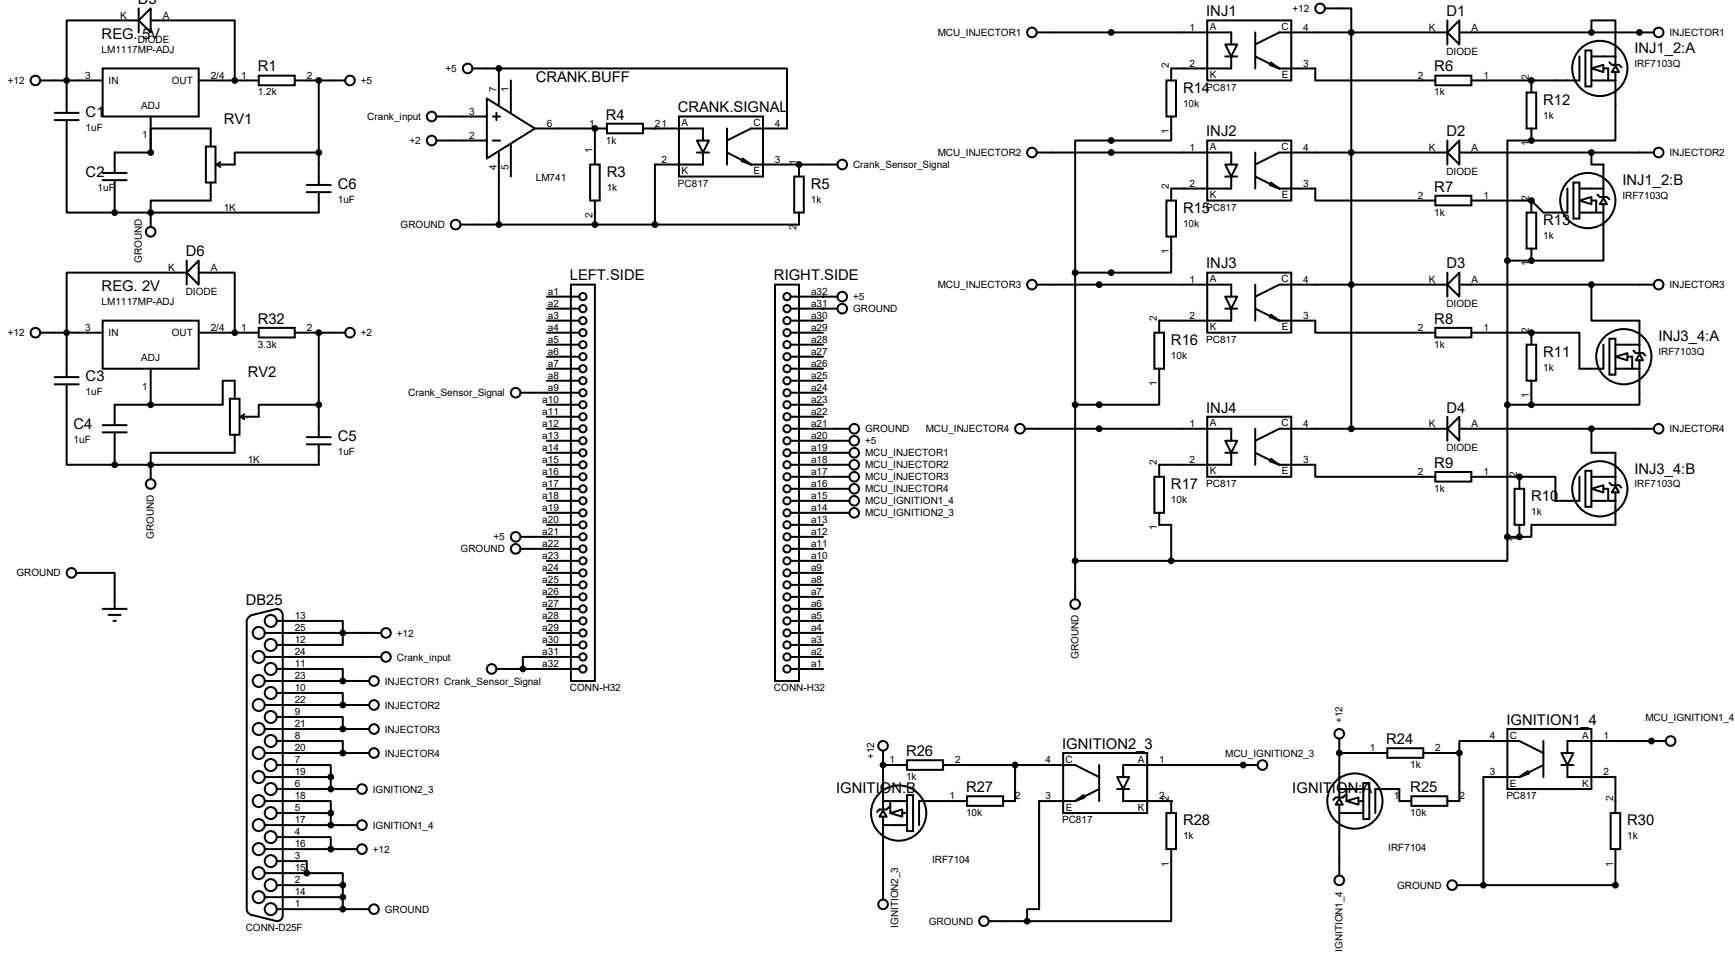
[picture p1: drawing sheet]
<svg xmlns="http://www.w3.org/2000/svg" width="367mm" height="202mm" viewBox="0 0 367 202" stroke-linecap="round" stroke-linejoin="round" font-family="sans-serif">
<g fill="none" stroke="#000" stroke-width=".42">
<path d="M8.5 17h13.2M21.7 14.5h20.3v10.1h-20.3zM29.3 4.3h-15.2v19.6M29.3 1.8v5.1M31.9 1.8v5.1l-2.6-2.6zM31.9 4.3h17.8v12.7M42 17h12.7M54.7 16h7.7v2h-7.7zM62.4 17h10.6M67.4 17v22.1M99.9 14.5h5.6M105.5 14.5h61v12.7h-7.6l-5.1 2.5"/>
<path d="M105.5 14.5v7.6M108.1 17v6.9M219.3 6.9h41.2v2.5M246.8 17h2v7.6h-2zM255.4 4.3h17.8v12.7h-17.8zM259.2 9.4h2.5l-1.2 2.5zM259.2 11.9h2.5M260.5 11.9v2.6h-12.7v2.5M265.6 6.9v7.6M265.6 11.9l5 2.6M268.6 13.7l2 .8M268.9 13.2l1.7 1.3"/>
<path d="M270.6 14.5h7.7v2.5h25.4M280.3 1.8h5.6v88.9M303.7 16h7.6v2h-7.6zM306.2 6.9h-35.6l-5 2.5M306.2 4.3v5.1M308.7 4.3v5.1l-2.5-2.5zM308.7 6.9h41.2M323 19.6h2v7.6h-2zM324 17v2.6M334.1 11.9v5.1h-22.8M335.4 10.7h1.3v7.6h-1.3zM336.7 14.5l2.5-.8v1.5z"/>
<path d="M336.7 6.9v-2.6h5.1v5.1M336.7 17h5.1M336.7 11.9h5.1M339.2 14.5h1v2.5M340.5 13.2l.5 .5h1.5l.5 .5M341.8 14l.7 1.2h-1.5zM341.8 15.2v14.5h-17.8M341.8 9.7v4M11.6 25.4h5M11.6 23.9h5M14.1 25.4v19.6h10.2M21.7 38.1h5.1"/>
<path d="M21.7 36.6h5.1M24.3 38.1v6.9M31.9 24.6v7.7M31.9 32.3h-7.6v4.3M43.6 31h2v7.6h-2zM44.6 38.6v3.8h-12.7v5.6M44.6 31v-3.8h-12.7v5.1M45.8 34.8l.8 .5M46.6 34.3l-.8 .5M64.9 39.1h5.1M67.4 32.3h-17.7v2.5h-3.9M92.3 24.6h10.7"/>
<path d="M92.3 29.7h10.7M103 20.8l10.2 6.4-10.2 6.3zM104.3 24.6h1.5M104.3 29.7h1.5M105 23.9v1.5M105.5 32.3v15.2M108.1 30.5v6.8M113.2 27.2h15.2M124.8 34.8h2.1v7.6h-2.1zM125.9 27.2v7.6M128.4 26.2h7.6v2h-7.6zM136 27.2h12.7v2.5"/>
<path d="M143.6 24.6h17.8v12.7h-17.8zM147.4 29.7h2.6l-1.3 2.6zM147.4 32.3h2.6M148.7 32.3v2.5h-10.1v12.7M153.8 27.2v7.6M153.8 32.3l5.1 2.5M156.8 34l2.1 .8M157.1 33.5l1.8 1.3M158.9 34.8h18.3M168 37.3h2.1v7.7h-2.1zM169 34.8v2.5M219.3 32.3h41.2v2.5"/>
<path d="M247.8 24.6v5.1h-20.3v28M255.4 29.7h17.8v12.7h-17.8zM259.2 34.8h2.5l-1.2 2.5zM259.2 37.3h2.5M260.5 37.3v2.6h-12.7v2.5M265.6 32.3v7.6M265.6 37.3l5 2.6M268.6 39.1l2 .8M268.9 38.6l1.7 1.3M270.6 39.9h7.7v2.5h25.4M306.2 32.3h-35.6l-5 2.5M306.2 29.7v5.1"/>
<path d="M308.7 29.7v5.1l-2.5-2.5zM308.7 32.3h41.2M324 29.7h-5.1v25.4M324 27.2v2.5M331.6 39.9v5.1h-5.1l-2.5-2.6M332.9 38.6h1.2v7.6h-1.2zM334.1 39.9h5.1M336.7 32.3v2.5h2.5v2.5M339.2 37.6v4.1M39.5 57.7l2.5-2.6v5.1zM39.5 57.7h-25.4v22.1M39.5 55.1v5.1"/>
<path d="M42 57.7h7.7v12.7M64.9 40.6h5.1M67.4 40.6v4.4h-43.1M125.9 42.4v5.1M169 45v2.5h-71.6M227.5 57.7v69M246.8 42.4h2v7.6h-2zM247.8 50v7.7h-20.3M255.4 57.7h17.8v12.7h-17.8zM303.7 41.4h7.6v2h-7.6zM306.2 57.7v5M308.7 57.7v5l-2.5-2.5z"/>
<path d="M311.3 42.4h12.7M318.9 55.1h5.1M318.9 55.1v58.4M323 45h2v7.6h-2zM324 42.4v2.6M324 52.6v2.5M334.1 42.4l2.6-.7v1.5zM334.1 45h5.1M336.7 42.4h1v2.6M337.9 41.1l.6 .6h1.5l.5 .5M339.2 41.9l.8 1.3h-1.5zM339.2 43.2v11.9h-15.2"/>
<path d="M8.5 70.4h13.2M11.6 79.8h5M21.7 67.8h20.3v10.2h-20.3zM31.9 78v7.6M42 70.4h12.7M54.7 69.3h7.7v2.1h-7.7zM62.4 70.4h10.6M67.4 70.4v22.1M115.7 70.4h6.9M115.7 67.8h6.9M115.7 65.3h6.9M115.7 78h6.9"/>
<path d="M115.7 72.9h6.9M115.7 75.4h6.9M115.7 62.7h6.9M120.8 60.2h5.1v83.8h-5.1zM164 60.2h5v83.8h-5zM167.3 70.4h6.8M167.3 67.8h6.8M167.3 65.3h9.9M167.3 78h6.8M167.3 72.9h6.8M167.3 75.4h6.8M167.3 62.7h9.9"/>
<path d="M219.3 60.2h41.2v2.5M244.2 70.4h2.1v7.6h-2.1zM245.2 78v7.6h-17.7M259.2 62.7h2.5l-1.2 2.6zM259.2 65.3h2.5M260.5 65.3v2.5h-15.3v2.6M265.6 60.2v7.6M265.6 65.3l5 2.5M268.6 67.1l2 .7M268.9 66.5l1.7 1.3M270.6 67.8h7.7v2.6h25.4M303.7 69.3h7.6v2.1h-7.6z"/>
<path d="M306.2 60.2h-35.6l-5 2.5M308.7 60.2h41.2M311.3 70.4h12.7M323 72.9h2v7.6h-2zM324 70.4h10.1v7.6h5.1v-5.1M324 70.4v2.5M336.7 60.2v7.6h10.1v2.6M340.5 71.6h1.3v7.6h-1.3zM341.8 75.4l2.5-.7v1.5zM341.8 78h5M341.8 72.9h5M344.3 75.4h1v2.6"/>
<path d="M345.6 74.2l.5 .5h1.5l.5 .5M346.8 74.9l.8 1.3h-1.5zM346.8 76.2v9.4h-22.8M346.8 70.6v4.1M11.6 81.3h5M14.1 81.3v17h10.2M21.7 91.4h5.1M21.7 89.9h5.1M24.3 91.4v6.9M31.9 85.6h-7.6v4.3M48.6 84.3h2.1v7.6h-2.1zM49.7 91.9v3.9h-17.8v5.5"/>
<path d="M49.7 84.3v-3.8h-2.6v5.1h-15.2M50.9 88.1l.8 .5M51.7 87.6l-.8 .5M64.9 94h5.1M64.9 92.5h5.1M67.4 85.6h-12.7v2.5h-3.8M67.4 94v4.3h-43.1M110.1 83.1h12.5M115.7 85.6h6.9M115.7 90.7h6.9M115.7 98.3h6.9M115.7 95.8h6.9"/>
<path d="M115.7 93.2h6.9M115.7 88.1h6.9M115.7 80.5h6.9M167.3 85.6h6.8M167.3 90.7h12.4M167.3 98.3h12.4M167.3 95.8h12.4M167.3 93.2h12.4M167.3 83.1h6.8M167.3 88.1h6.8M167.3 80.5h6.8M216.8 90.7h43.7v2.5"/>
<path d="M255.4 88.1h17.8v12.7h-17.8zM259.2 93.2h2.5l-1.2 2.6zM259.2 95.8h2.5M260.5 95.8v2.5h-15.3v2.5M265.6 90.7v7.6M265.6 95.8l5 2.5M268.6 97.5l2 .8M268.9 97l1.7 1.3M270.6 98.3h7.7v2.5h25.4M303.7 99.8h7.6v2.1h-7.6zM306.2 90.7h-35.6l-5 2.5M306.2 88.1v5.1"/>
<path d="M308.7 88.1v5.1l-2.5-2.5zM308.7 90.7h41.2M318.9 85.6h5.1M324 80.5v5.1M335.4 99.6h1.3v7.6h-1.3zM336.7 90.7v5.1h5.1v2.5M341.8 98.6v4M110.1 113.5h12.5M110.1 116.1h12.5M115.7 100.8h6.9M115.7 108.5h6.9M115.7 105.9h6.9"/>
<path d="M115.7 103.4h6.9M115.7 118.6h6.9M115.7 111h6.9M167.3 100.8h12.4M167.3 113.5h6.8M167.3 108.5h12.4M167.3 105.9h12.4M167.3 103.4h12.4M167.3 116.1h6.8M167.3 118.6h6.8M167.3 111h6.8M227.5 118.6h20.3"/>
<path d="M244.2 100.8h2.1v7.7h-2.1zM245.2 108.5v2.5h2.6v7.6M311.3 100.8h10.1M318.9 113.5v5.1h-71.1M318.9 113.5h2.5M320.4 103.4h2.1v7.6h-2.1zM321.4 100.8h7.7v5.1h5v-5.1M321.4 100.8v2.6M321.4 111v2.5M336.7 103.4l2.5-.8v1.5zM336.7 100.8h5.1M336.7 105.9h5.1"/>
<path d="M339.2 103.4h1v2.5M340.5 102.1l.5 .5h1.5l.5 .5M341.8 102.9l.7 1.2h-1.5zM341.8 104.1v6.9h-17.8v2.5h-2.6M16.1 121.2h8.2v7.6M21.7 128.8h5.1M23 130h2.5M24 131.3h.5M52.8 130.3l.3-.2 5.4-1.3a1.35 1.35 0 0 1 1.3 1.2v63.5a1.2 1.2 0 0 1-1.3 1.3l-5-1.3a1.37 1.37 0 0 1-1.3-1.2v-61zM56 133.9h24.6M56 138.9h24.6M58.5 131.3h14v5.1h-14"/>
<path d="M115.7 133.9h6.9M115.7 128.8h6.9M115.7 131.3h6.9M115.7 121.2h6.9M115.7 136.4h6.9M115.7 126.2h6.9M115.7 123.7h6.9M122.6 138.9h-12v2.6M167.3 133.9h6.8M167.3 138.9h6.8M167.3 128.8h6.8M167.3 131.3h6.8"/>
<path d="M167.3 121.2h6.8M167.3 136.4h6.8M167.3 126.2h6.8M167.3 123.7h6.8M56 159.3h22.1M56 144h22.1M56 149.1h22.1M56 154.2h22.1M58.5 141.5h14v2.5M58.5 146.6h14v2.5M58.5 151.6h14v2.6M58.5 156.7h14v2.6"/>
<path d="M105 141.5h17.6M167.3 141.5h6.8M186.8 158.7v12.5M224.9 159.3h17.8v12.7h-17.8zM283.3 159.3h10.2M283.3 156.2v12.5M293.5 158.2h7.6v2.1h-7.6zM301.1 159.3h7.6M308.7 159.3v-2.6h12.7l5.1 2.6M308.7 159.3v10.1h-2.5M318.9 154.2h17.8v12.7h-17.8zM326.5 156.7v7.6"/>
<path d="M330.3 159.3h2.6l-1.3 2.5zM352.4 156.7h-20.8v2.6M56 169.4h14v2.6M56 164.3h14M56 174.5h19.6M56 179.6h19.6M58.5 161.8h11.5v2.5M58.5 177h11.5v2.6M58.5 166.9h17.1M58.5 172h11.5M70 164.3v2.6M70 172v2.5"/>
<path d="M186.8 171.4l.8 1.3h-1.5zM186.8 161.8h5.1M186.8 174.5h5.1M186.8 172.7v4.1M186.8 177v13.2M186.8 169.4h5.1M188.1 170.7l-.5 .5h-1.5l-.6 .5M188.3 172l2.6-.8v1.5zM188.3 169.4v2.6M190.9 172h1M191.9 160.8h7.6v2h-7.6zM191.9 168.1h1.3v7.7h-1.3z"/>
<path d="M199.5 161.8h28l5 2.5M204.6 168.4h7.6v2h-7.6zM204.6 169.4h-10.2v5.1M214.8 161.8v7.6h-2.6M227.5 169.4h-7.7v22.9h-2.5v2.5M229.2 168.1l-1.7 1.3M229.5 168.7l-2 .7M232.5 161.8v7.6M232.5 166.9l-5 2.5M236.3 164.3h2.6l-1.3 2.6zM236.3 166.9h2.6M237.6 166.9v2.5h10.2v2.6"/>
<path d="M246.8 172h2v7.6h-2zM247.8 179.6v15.2h-30.5M266.1 161.8h-28.5v2.5M283.3 168.9l.8 1.3h-1.5zM283.3 166.9h5.1M283.3 172h5.1M283.3 170.2v4M283.3 174.5v10.7M284.6 168.1l-.5 .6h-1.5l-.5 .5M284.9 169.4l2.5-.7v1.5zM284.9 166.9v2.5M287.4 169.4h1"/>
<path d="M288.4 165.6h1.3v7.6h-1.3zM298.6 168.4h7.6v2h-7.6zM298.6 169.4h-2.6v-2.5h-5v5.1M321.4 164.3h-7.6v22.9M323.2 163.1l-1.8 1.2M323.5 163.6l-2.1 .7M326.5 161.8l-5.1 2.5M330.3 161.8h2.6M331.6 161.8v2.5h10.2v7.7M340.7 172h2.1v7.6h-2.1zM341.8 179.6v7.6h-33.6M56 189.7h16.5"/>
<path d="M56 184.7h8.9M58.5 187.2h14M58.5 192.3h19.6M58.5 182.1h6.4v2.6M64.9 184.7h7.6v2.5M72.5 187.2v5.1M209.2 194.8h8.1"/>
<circle cx="7.5" cy="17" r="1.02"/>
<circle cx="74" cy="17" r="1.02"/>
<circle cx="98.9" cy="14.5" r="1.02"/>
<circle cx="218.3" cy="6.9" r="1.02"/>
<circle cx="279.3" cy="1.8" r="1.02"/>
<circle cx="338.5" cy="14.5" r="5.8"/>
<circle cx="350.9" cy="6.9" r="1.02"/>
<circle cx="91.3" cy="29.7" r="1.02"/>
<circle cx="91.3" cy="24.6" r="1.02"/>
<circle cx="178.2" cy="34.8" r="1.02"/>
<circle cx="218.3" cy="32.3" r="1.02"/>
<circle cx="350.9" cy="32.3" r="1.02"/>
<circle cx="31.9" cy="49" r="1.02"/>
<circle cx="96.4" cy="47.5" r="1.02"/>
<circle cx="335.9" cy="42.4" r="5.8"/>
<circle cx="7.5" cy="70.4" r="1.02"/>
<circle cx="74" cy="70.4" r="1.02"/>
<circle cx="123.3" cy="75.4" r=".76"/>
<circle cx="123.3" cy="65.3" r=".76"/>
<circle cx="123.3" cy="67.8" r=".76"/>
<circle cx="123.3" cy="72.9" r=".76"/>
<circle cx="123.3" cy="70.4" r=".76"/>
<circle cx="123.3" cy="78" r=".76"/>
<circle cx="123.3" cy="62.7" r=".76"/>
<circle cx="166.5" cy="65.3" r=".76"/>
<circle cx="166.5" cy="75.4" r=".76"/>
<circle cx="166.5" cy="70.4" r=".76"/>
<circle cx="166.5" cy="67.8" r=".76"/>
<circle cx="166.5" cy="78" r=".76"/>
<circle cx="166.5" cy="62.7" r=".76"/>
<circle cx="166.5" cy="72.9" r=".76"/>
<circle cx="178.2" cy="62.7" r="1.02"/>
<circle cx="178.2" cy="65.3" r="1.02"/>
<circle cx="218.3" cy="60.2" r="1.02"/>
<circle cx="343.5" cy="75.4" r="5.8"/>
<circle cx="350.9" cy="60.2" r="1.02"/>
<circle cx="109.1" cy="83.1" r="1.02"/>
<circle cx="123.3" cy="98.3" r=".76"/>
<circle cx="123.3" cy="83.1" r=".76"/>
<circle cx="123.3" cy="90.7" r=".76"/>
<circle cx="123.3" cy="93.2" r=".76"/>
<circle cx="123.3" cy="88.1" r=".76"/>
<circle cx="123.3" cy="95.8" r=".76"/>
<circle cx="123.3" cy="80.5" r=".76"/>
<circle cx="123.3" cy="85.6" r=".76"/>
<circle cx="166.5" cy="95.8" r=".76"/>
<circle cx="166.5" cy="93.2" r=".76"/>
<circle cx="166.5" cy="80.5" r=".76"/>
<circle cx="166.5" cy="98.3" r=".76"/>
<circle cx="166.5" cy="88.1" r=".76"/>
<circle cx="166.5" cy="85.6" r=".76"/>
<circle cx="166.5" cy="83.1" r=".76"/>
<circle cx="166.5" cy="90.7" r=".76"/>
<circle cx="180.7" cy="93.2" r="1.02"/>
<circle cx="180.7" cy="95.8" r="1.02"/>
<circle cx="180.7" cy="98.3" r="1.02"/>
<circle cx="180.7" cy="90.7" r="1.02"/>
<circle cx="215.8" cy="90.7" r="1.02"/>
<circle cx="350.9" cy="90.7" r="1.02"/>
<circle cx="31.9" cy="102.4" r="1.02"/>
<circle cx="109.1" cy="113.5" r="1.02"/>
<circle cx="109.1" cy="116.1" r="1.02"/>
<circle cx="123.3" cy="103.4" r=".76"/>
<circle cx="123.3" cy="111" r=".76"/>
<circle cx="123.3" cy="116.1" r=".76"/>
<circle cx="123.3" cy="108.5" r=".76"/>
<circle cx="123.3" cy="100.8" r=".76"/>
<circle cx="123.3" cy="113.5" r=".76"/>
<circle cx="123.3" cy="105.9" r=".76"/>
<circle cx="123.3" cy="118.6" r=".76"/>
<circle cx="166.5" cy="118.6" r=".76"/>
<circle cx="166.5" cy="113.5" r=".76"/>
<circle cx="166.5" cy="111" r=".76"/>
<circle cx="166.5" cy="108.5" r=".76"/>
<circle cx="166.5" cy="105.9" r=".76"/>
<circle cx="166.5" cy="116.1" r=".76"/>
<circle cx="166.5" cy="103.4" r=".76"/>
<circle cx="166.5" cy="100.8" r=".76"/>
<circle cx="180.7" cy="108.5" r="1.02"/>
<circle cx="180.7" cy="100.8" r="1.02"/>
<circle cx="180.7" cy="105.9" r="1.02"/>
<circle cx="180.7" cy="103.4" r="1.02"/>
<circle cx="338.5" cy="103.4" r="5.8"/>
<circle cx="15.1" cy="121.2" r="1.02"/>
<circle cx="54.7" cy="138.9" r="1.27"/>
<circle cx="54.7" cy="133.9" r="1.27"/>
<circle cx="57.3" cy="136.4" r="1.27"/>
<circle cx="57.3" cy="131.3" r="1.27"/>
<circle cx="81.7" cy="133.9" r="1.02"/>
<circle cx="81.7" cy="138.9" r="1.02"/>
<circle cx="123.3" cy="128.8" r=".76"/>
<circle cx="123.3" cy="123.7" r=".76"/>
<circle cx="123.3" cy="131.3" r=".76"/>
<circle cx="123.3" cy="133.9" r=".76"/>
<circle cx="123.3" cy="121.2" r=".76"/>
<circle cx="123.3" cy="126.2" r=".76"/>
<circle cx="123.3" cy="138.9" r=".76"/>
<circle cx="123.3" cy="136.4" r=".76"/>
<circle cx="166.5" cy="126.2" r=".76"/>
<circle cx="166.5" cy="121.2" r=".76"/>
<circle cx="166.5" cy="123.7" r=".76"/>
<circle cx="166.5" cy="138.9" r=".76"/>
<circle cx="166.5" cy="128.8" r=".76"/>
<circle cx="166.5" cy="136.4" r=".76"/>
<circle cx="166.5" cy="131.3" r=".76"/>
<circle cx="166.5" cy="133.9" r=".76"/>
<circle cx="227.5" cy="127.8" r="1.02"/>
<circle cx="54.7" cy="159.3" r="1.27"/>
<circle cx="54.7" cy="149.1" r="1.27"/>
<circle cx="54.7" cy="144" r="1.27"/>
<circle cx="54.7" cy="154.2" r="1.27"/>
<circle cx="57.3" cy="141.5" r="1.27"/>
<circle cx="57.3" cy="151.6" r="1.27"/>
<circle cx="57.3" cy="156.7" r="1.27"/>
<circle cx="57.3" cy="146.6" r="1.27"/>
<circle cx="79.1" cy="149.1" r="1.02"/>
<circle cx="79.1" cy="154.2" r="1.02"/>
<circle cx="79.1" cy="144" r="1.02"/>
<circle cx="79.1" cy="159.3" r="1.02"/>
<circle cx="104" cy="141.5" r="1.02"/>
<circle cx="123.3" cy="141.5" r=".76"/>
<circle cx="166.5" cy="141.5" r=".76"/>
<circle cx="186.8" cy="157.7" r="1.02"/>
<circle cx="283.3" cy="155.2" r="1.02"/>
<circle cx="353.4" cy="156.7" r="1.02"/>
<circle cx="54.7" cy="174.5" r="1.27"/>
<circle cx="54.7" cy="164.3" r="1.27"/>
<circle cx="54.7" cy="169.4" r="1.27"/>
<circle cx="54.7" cy="179.6" r="1.27"/>
<circle cx="57.3" cy="177" r="1.27"/>
<circle cx="57.3" cy="161.8" r="1.27"/>
<circle cx="57.3" cy="172" r="1.27"/>
<circle cx="57.3" cy="166.9" r="1.27"/>
<circle cx="76.6" cy="174.5" r="1.02"/>
<circle cx="76.6" cy="166.9" r="1.02"/>
<circle cx="76.6" cy="179.6" r="1.02"/>
<circle cx="190.1" cy="172" r="5.8"/>
<circle cx="267.1" cy="161.8" r="1.02"/>
<circle cx="286.6" cy="169.4" r="5.8"/>
<circle cx="54.7" cy="189.7" r="1.27"/>
<circle cx="54.7" cy="184.7" r="1.27"/>
<circle cx="57.3" cy="192.3" r="1.27"/>
<circle cx="57.3" cy="187.2" r="1.27"/>
<circle cx="57.3" cy="182.1" r="1.27"/>
<circle cx="79.1" cy="192.3" r="1.02"/>
<circle cx="186.8" cy="191.3" r="1.02"/>
<circle cx="208.2" cy="194.8" r="1.02"/>
<circle cx="283.3" cy="186.2" r="1.02"/>
<circle cx="307.2" cy="187.2" r="1.02"/>
</g>
<g fill="#000">
<circle cx="324" cy="17" r=".21"/>
<circle cx="346.8" cy="6.9" r=".21"/>
<circle cx="125.9" cy="27.2" r=".21"/>
<circle cx="138.6" cy="27.2" r=".21"/>
<circle cx="169" cy="34.8" r=".21"/>
<circle cx="324" cy="29.7" r=".21"/>
<circle cx="31.9" cy="45" r=".21"/>
<circle cx="324" cy="55.1" r=".21"/>
<circle cx="324" cy="42.4" r=".21"/>
<circle cx="174.1" cy="62.7" r=".21"/>
<circle cx="174.1" cy="65.3" r=".21"/>
<circle cx="324" cy="70.4" r=".21"/>
<circle cx="31.9" cy="98.3" r=".21"/>
<circle cx="321.4" cy="100.8" r=".21"/>
<circle cx="321.4" cy="113.5" r=".21"/>
<circle cx="283.3" cy="159.3" r=".21"/>
<circle cx="349.4" cy="156.7" r=".21"/>
<circle cx="186.8" cy="161.8" r=".21"/>
<circle cx="247.8" cy="169.4" r=".21"/>
<circle cx="263" cy="161.8" r=".21"/>
<circle cx="64.9" cy="184.7" r=".21"/>
</g>
<g fill="#000" stroke="#000" stroke-width=".42">
<circle cx="14.1" cy="17" r=".51"/>
<circle cx="49.7" cy="17" r=".51"/>
<circle cx="67.4" cy="17" r=".51"/>
<circle cx="105.5" cy="14.5" r=".51"/>
<circle cx="235.1" cy="6.9" r=".51"/>
<circle cx="285.9" cy="6.9" r=".51"/>
<circle cx="324" cy="17" r=".51"/>
<circle cx="336.7" cy="6.9" r=".51"/>
<circle cx="346.8" cy="6.9" r=".51"/>
<circle cx="31.9" cy="32.3" r=".51"/>
<circle cx="67.4" cy="32.3" r=".51"/>
<circle cx="125.9" cy="27.2" r=".51"/>
<circle cx="169" cy="34.8" r=".51"/>
<circle cx="235.1" cy="32.3" r=".51"/>
<circle cx="235.1" cy="29.7" r=".51"/>
<circle cx="285.9" cy="32.3" r=".51"/>
<circle cx="324" cy="29.7" r=".51"/>
<circle cx="336.7" cy="32.3" r=".51"/>
<circle cx="24.3" cy="45" r=".51"/>
<circle cx="31.9" cy="45" r=".51"/>
<circle cx="105.5" cy="47.5" r=".51"/>
<circle cx="125.9" cy="47.5" r=".51"/>
<circle cx="138.6" cy="47.5" r=".51"/>
<circle cx="227.5" cy="57.7" r=".51"/>
<circle cx="235.1" cy="57.7" r=".51"/>
<circle cx="318.9" cy="55.1" r=".51"/>
<circle cx="324" cy="42.4" r=".51"/>
<circle cx="324" cy="55.1" r=".51"/>
<circle cx="14.1" cy="70.4" r=".51"/>
<circle cx="49.7" cy="70.4" r=".51"/>
<circle cx="67.4" cy="70.4" r=".51"/>
<circle cx="232.5" cy="60.2" r=".51"/>
<circle cx="285.9" cy="60.2" r=".51"/>
<circle cx="324" cy="70.4" r=".51"/>
<circle cx="336.7" cy="60.2" r=".51"/>
<circle cx="24.3" cy="98.3" r=".51"/>
<circle cx="31.9" cy="98.3" r=".51"/>
<circle cx="31.9" cy="85.6" r=".51"/>
<circle cx="67.4" cy="85.6" r=".51"/>
<circle cx="227.5" cy="85.6" r=".51"/>
<circle cx="232.5" cy="85.6" r=".51"/>
<circle cx="232.5" cy="90.7" r=".51"/>
<circle cx="285.9" cy="90.7" r=".51"/>
<circle cx="318.9" cy="85.6" r=".51"/>
<circle cx="324" cy="85.6" r=".51"/>
<circle cx="336.7" cy="90.7" r=".51"/>
<circle cx="227.5" cy="118.6" r=".51"/>
<circle cx="247.8" cy="118.6" r=".51"/>
<circle cx="318.9" cy="113.5" r=".51"/>
<circle cx="321.4" cy="113.5" r=".51"/>
<circle cx="321.4" cy="100.8" r=".51"/>
<circle cx="72.5" cy="133.9" r=".51"/>
<circle cx="72.5" cy="149.1" r=".51"/>
<circle cx="72.5" cy="144" r=".51"/>
<circle cx="72.5" cy="159.3" r=".51"/>
<circle cx="72.5" cy="154.2" r=".51"/>
<circle cx="110.6" cy="141.5" r=".51"/>
<circle cx="283.3" cy="159.3" r=".51"/>
<circle cx="308.7" cy="159.3" r=".51"/>
<circle cx="349.4" cy="156.7" r=".51"/>
<circle cx="70" cy="164.3" r=".51"/>
<circle cx="70" cy="174.5" r=".51"/>
<circle cx="70" cy="179.6" r=".51"/>
<circle cx="70" cy="172" r=".51"/>
<circle cx="70" cy="166.9" r=".51"/>
<circle cx="186.8" cy="161.8" r=".51"/>
<circle cx="214.8" cy="161.8" r=".51"/>
<circle cx="263" cy="161.8" r=".51"/>
<circle cx="64.9" cy="184.7" r=".51"/>
<circle cx="72.5" cy="192.3" r=".51"/>
<circle cx="72.5" cy="189.7" r=".51"/>
<circle cx="72.5" cy="187.2" r=".51"/>
<circle cx="217.3" cy="194.8" r=".51"/>
<circle cx="313.8" cy="187.2" r=".51"/>
<circle cx="341.8" cy="187.2" r=".51"/>
</g>
<g font-size="3.1">
<text x="29.1" y=".9">D5</text>
<text x="255.2" y="3.4">INJ1</text>
<text x="306" y="3.4">D1</text>
<text x="21.5" y="8.2">REG. 5V</text>
<text x="345.8" y="11.3">INJ1_2:A</text>
<text x="54.5" y="15.1">R1</text>
<text x="113.4" y="17.4">CRANK.BUFF</text>
<text x="303.4" y="15.1">R6</text>
<text x="143.4" y="23.7">CRANK.SIGNAL</text>
<text x="250.3" y="19.6">R14</text>
<text x="326.5" y="22.2">R12</text>
<text x="18.1" y="24.7">C1</text>
<text x="47.3" y="26.3">RV1</text>
<text x="128.2" y="25.3">R4</text>
<text x="255.2" y="28.8">INJ2</text>
<text x="306" y="28.8">D2</text>
<text x="18.1" y="37.4">C2</text>
<text x="71.5" y="40">C6</text>
<text x="128.4" y="37.4">R3</text>
<text x="171.5" y="40">R5</text>
<text x="303.4" y="40.5">R7</text>
<text x="343.2" y="39.2">INJ1_2:B</text>
<text x="250.3" y="45">R15</text>
<text x="326.5" y="47.6">R13</text>
<text x="39.3" y="54.2">D6</text>
<text x="120.6" y="59.3">LEFT.SIDE</text>
<text x="163.7" y="59.3">RIGHT.SIDE</text>
<text x="255.2" y="56.8">INJ3</text>
<text x="306" y="56.8">D3</text>
<text x="21.5" y="61.6">REG. 2V</text>
<text x="54.5" y="68.5">R32</text>
<text x="303.4" y="68.5">R8</text>
<text x="247.7" y="73">R16</text>
<text x="326.5" y="75.5">R11</text>
<text x="350.9" y="72.2">INJ3_4:A</text>
<text x="18.1" y="80.6">C3</text>
<text x="52.4" y="79.6">RV2</text>
<text x="255.2" y="87.2">INJ4</text>
<text x="306" y="87.2">D4</text>
<text x="15.6" y="90.8">C4</text>
<text x="71.5" y="93.3">C5</text>
<text x="303.4" y="98.9">R9</text>
<text x="345.8" y="100.2">INJ3_4:B</text>
<text x="247.7" y="103.5">R17</text>
<text x="323.9" y="106">R10</text>
<text x="52" y="127.9">DB25</text>
<text x="318.7" y="153.3">IGNITION1_4</text>
<text x="191.7" y="159.9">R26</text>
<text x="224.7" y="158.4">IGNITION2_3</text>
<text x="293.3" y="157.4">R24</text>
<text x="176.9" y="167.8">IGNITION:B</text>
<text x="204.4" y="167.5">R27</text>
<text x="273.4" y="167.8">IGNITION:A</text>
<text x="298.4" y="167.5">R25</text>
<text x="250.3" y="174.6">R28</text>
<text x="344.3" y="174.6">R30</text>
</g>
<g font-size="2.1">
<text x="25.4" y="3.9">K</text>
<text x="34.4" y="3.9">A</text>
<text x="273.4" y="2.5">+12</text>
<text x="21.5" y="11.1">LM1117MP-ADJ</text>
<text x="29.1" y="9">DIODE</text>
<text x="198.4" y="7.6">MCU_INJECTOR1</text>
<text x="251.7" y="6.5">1</text>
<text x="255.9" y="6.3">A</text>
<text x="271.1" y="6.3">C</text>
<text x="275.7" y="6.5">4</text>
<text x="302.3" y="6.5">K</text>
<text x="306" y="11.6">DIODE</text>
<text x="311.3" y="6.5">A</text>
<text x="353.2" y="7.6">INJECTOR1</text>
<text x="1.7" y="17.8">+12</text>
<text x="18" y="16.6">3</text>
<text x="23" y="17.8">IN</text>
<text x="36.3" y="17.8">OUT</text>
<text x="44.6" y="16.6">2/4</text>
<text x="51" y="16.6">1</text>
<text x="64.9" y="16.6">2</text>
<text x="76.3" y="17.8">+5</text>
<text x="94.2" y="15.2">+5</text>
<text x="247.3" y="14.5" transform="rotate(-90 247.3 14.5)">2</text>
<text x="251.7" y="14.1">2</text>
<text x="255.9" y="16.5">K</text>
<text x="271.2" y="16.5">E</text>
<text x="275.7" y="14.1">3</text>
<text x="299.9" y="16.6">2</text>
<text x="313.8" y="16.6">1</text>
<text x="323.5" y="17" transform="rotate(-90 323.5 17)">2</text>
<text x="345.8" y="14.2">IRF7103Q</text>
<text x="29.9" y="23">ADJ</text>
<text x="54.5" y="20.2">1.2k</text>
<text x="105" y="19.6" transform="rotate(-90 105 19.6)">7</text>
<text x="107.6" y="19.6" transform="rotate(-90 107.6 19.6)">1</text>
<text x="250.3" y="22.6">10k</text>
<text x="255.2" y="19.2">PC817</text>
<text x="303.4" y="20.2">1k</text>
<text x="18.1" y="27.6">1uF</text>
<text x="30.1" y="29.1">1</text>
<text x="77.7" y="25.4">Crank_input</text>
<text x="99.3" y="24.3">3</text>
<text x="99.3" y="29.3">2</text>
<text x="115.7" y="26.8">6</text>
<text x="124.7" y="26.8">1</text>
<text x="138.6" y="26.8">21</text>
<text x="144.2" y="26.7">A</text>
<text x="159.4" y="26.7">C</text>
<text x="164" y="26.8">4</text>
<text x="247.3" y="28.4" transform="rotate(-90 247.3 28.4)">1</text>
<text x="326.5" y="25.1">1k</text>
<text x="86.6" y="30.5">+2</text>
<text x="105" y="36" transform="rotate(-90 105 36)">4</text>
<text x="107.6" y="36" transform="rotate(-90 107.6 36)">5</text>
<text x="125.3" y="32.3" transform="rotate(-90 125.3 32.3)">1</text>
<text x="128.2" y="30.4">1k</text>
<text x="139.9" y="34.4">2</text>
<text x="164" y="34.4">3</text>
<text x="168.5" y="34.8" transform="rotate(-90 168.5 34.8)">1</text>
<text x="180.5" y="35.6">Crank_Sensor_Signal</text>
<text x="198.4" y="33">MCU_INJECTOR2</text>
<text x="251.7" y="31.9">1</text>
<text x="255.9" y="31.7">A</text>
<text x="271.1" y="31.7">C</text>
<text x="275.7" y="31.9">4</text>
<text x="302.3" y="31.9">K</text>
<text x="311.3" y="31.9">A</text>
<text x="323.5" y="30.9" transform="rotate(-90 323.5 30.9)">1</text>
<text x="353.2" y="33">INJECTOR2</text>
<text x="20.7" y="40.3">1uF</text>
<text x="113.4" y="38.2">LM741</text>
<text x="128.4" y="40.3">1k</text>
<text x="143.4" y="39.5">PC817</text>
<text x="144.2" y="36.8">K</text>
<text x="159.4" y="36.8">E</text>
<text x="247.3" y="39.9" transform="rotate(-90 247.3 39.9)">2</text>
<text x="251.7" y="39.5">2</text>
<text x="255.9" y="41.9">K</text>
<text x="271.2" y="41.9">E</text>
<text x="275.7" y="39.5">3</text>
<text x="306" y="37">DIODE</text>
<text x="47.3" y="44.6">1K</text>
<text x="71.5" y="42.9">1uF</text>
<text x="125.3" y="46.1" transform="rotate(-90 125.3 46.1)">2</text>
<text x="171.5" y="42.9">1k</text>
<text x="250.3" y="48">10k</text>
<text x="255.2" y="44.6">PC817</text>
<text x="299.9" y="42">2</text>
<text x="303.4" y="45.6">1k</text>
<text x="313.8" y="42">1</text>
<text x="323.5" y="42.4" transform="rotate(-90 323.5 42.4)">2</text>
<text x="343.2" y="42.1">IRF7103Q</text>
<text x="84.8" y="48.3">GROUND</text>
<text x="168.5" y="48.7" transform="rotate(-90 168.5 48.7)">2</text>
<text x="247.3" y="53.8" transform="rotate(-90 247.3 53.8)">1</text>
<text x="326.5" y="50.5">1k</text>
<text x="30" y="55.6" transform="rotate(-90 30 55.6)">GROUND</text>
<text x="35.6" y="57.3">K</text>
<text x="44.6" y="57.3">A</text>
<text x="251.7" y="59.8">1</text>
<text x="255.9" y="59.7">A</text>
<text x="271.1" y="59.7">C</text>
<text x="275.7" y="59.8">4</text>
<text x="302.3" y="59.8">K</text>
<text x="311.3" y="59.8">A</text>
<text x="323.5" y="56.3" transform="rotate(-90 323.5 56.3)">1</text>
<text x="21.5" y="64.5">LM1117MP-ADJ</text>
<text x="39.3" y="62.4">DIODE</text>
<text x="115.9" y="62.4">a1</text>
<text x="115.9" y="64.9">a2</text>
<text x="171.6" y="64.9">a31</text>
<text x="171.6" y="62.4">a32</text>
<text x="180.5" y="63.5">+5</text>
<text x="198.4" y="61">MCU_INJECTOR3</text>
<text x="306" y="64.9">DIODE</text>
<text x="353.2" y="61">INJECTOR3</text>
<text x="1.7" y="71.1">+12</text>
<text x="18" y="70">3</text>
<text x="23" y="71.1">IN</text>
<text x="36.3" y="71.1">OUT</text>
<text x="44.6" y="70">2/4</text>
<text x="51" y="70">1</text>
<text x="64.9" y="70">2</text>
<text x="76.3" y="71.1">+2</text>
<text x="115.9" y="67.4">a3</text>
<text x="115.9" y="70">a4</text>
<text x="171.6" y="70">a29</text>
<text x="171.6" y="67.4">a30</text>
<text x="180.5" y="66">GROUND</text>
<text x="244.7" y="67.8" transform="rotate(-90 244.7 67.8)">2</text>
<text x="251.7" y="67.4">2</text>
<text x="255.9" y="69.8">K</text>
<text x="271.2" y="69.8">E</text>
<text x="275.7" y="67.4">3</text>
<text x="299.9" y="70">2</text>
<text x="313.8" y="70">1</text>
<text x="323.5" y="70.4" transform="rotate(-90 323.5 70.4)">2</text>
<text x="29.9" y="76.3">ADJ</text>
<text x="54.5" y="73.5">3.3k</text>
<text x="115.9" y="72.5">a5</text>
<text x="115.9" y="75.1">a6</text>
<text x="115.9" y="77.6">a7</text>
<text x="171.6" y="77.6">a26</text>
<text x="171.6" y="75.1">a27</text>
<text x="171.6" y="72.5">a28</text>
<text x="247.7" y="75.9">10k</text>
<text x="255.2" y="72.5">PC817</text>
<text x="303.4" y="73.5">1k</text>
<text x="350.9" y="75.1">IRF7103Q</text>
<text x="18.1" y="83.5">1uF</text>
<text x="30.1" y="82.5">1</text>
<text x="86.4" y="83.8">Crank_Sensor_Signal</text>
<text x="115.9" y="80.1">a8</text>
<text x="115.9" y="82.7">a9</text>
<text x="171.6" y="82.7">a24</text>
<text x="171.6" y="80.1">a25</text>
<text x="244.7" y="81.7" transform="rotate(-90 244.7 81.7)">1</text>
<text x="326.5" y="78.4">1k</text>
<text x="114.7" y="85.2">a10</text>
<text x="114.7" y="87.8">a11</text>
<text x="171.6" y="87.8">a22</text>
<text x="171.6" y="85.2">a23</text>
<text x="323.5" y="84.2" transform="rotate(-90 323.5 84.2)">1</text>
<text x="15.6" y="93.7">1uF</text>
<text x="114.7" y="90.3">a12</text>
<text x="114.7" y="92.8">a13</text>
<text x="114.7" y="95.4">a14</text>
<text x="171.6" y="95.4">a19</text>
<text x="171.6" y="92.8">a20</text>
<text x="171.6" y="90.3">a21</text>
<text x="183" y="91.4">GROUND</text>
<text x="183" y="94">+5</text>
<text x="195.8" y="91.4">MCU_INJECTOR4</text>
<text x="251.7" y="90.3">1</text>
<text x="255.9" y="90.2">A</text>
<text x="271.1" y="90.2">C</text>
<text x="275.7" y="90.3">4</text>
<text x="302.3" y="90.3">K</text>
<text x="306" y="95.4">DIODE</text>
<text x="311.3" y="90.3">A</text>
<text x="353.2" y="91.4">INJECTOR4</text>
<text x="52.4" y="97.9">1K</text>
<text x="71.5" y="96.2">1uF</text>
<text x="114.7" y="97.9">a15</text>
<text x="114.7" y="100.5">a16</text>
<text x="171.6" y="100.5">a17</text>
<text x="171.6" y="97.9">a18</text>
<text x="183" y="101.6">MCU_INJECTOR3</text>
<text x="183" y="99.1">MCU_INJECTOR2</text>
<text x="183" y="96.5">MCU_INJECTOR1</text>
<text x="244.7" y="98.3" transform="rotate(-90 244.7 98.3)">2</text>
<text x="251.7" y="97.9">2</text>
<text x="255.9" y="100.3">K</text>
<text x="271.2" y="100.3">E</text>
<text x="275.7" y="97.9">3</text>
<text x="299.9" y="100.5">2</text>
<text x="313.8" y="100.5">1</text>
<text x="320.9" y="100.8" transform="rotate(-90 320.9 100.8)">2</text>
<text x="114.7" y="103">a17</text>
<text x="114.7" y="105.5">a18</text>
<text x="171.6" y="105.5">a15</text>
<text x="171.6" y="103">a16</text>
<text x="183" y="106.7">MCU_IGNITION1_4</text>
<text x="183" y="104.1">MCU_INJECTOR4</text>
<text x="247.7" y="106.4">10k</text>
<text x="255.2" y="103">PC817</text>
<text x="303.4" y="104">1k</text>
<text x="345.8" y="103.1">IRF7103Q</text>
<text x="114.7" y="108.1">a19</text>
<text x="114.7" y="110.6">a20</text>
<text x="114.7" y="113.2">a21</text>
<text x="171.6" y="113.2">a12</text>
<text x="171.6" y="110.6">a13</text>
<text x="171.6" y="108.1">a14</text>
<text x="183" y="109.2">MCU_IGNITION2_3</text>
<text x="244.7" y="112.2" transform="rotate(-90 244.7 112.2)">1</text>
<text x="323.9" y="108.9">1k</text>
<text x="32.6" y="114" transform="rotate(-90 32.6 114)">GROUND</text>
<text x="97.5" y="116.8">GROUND</text>
<text x="104.4" y="114.3">+5</text>
<text x="114.7" y="115.7">a22</text>
<text x="114.7" y="118.2">a23</text>
<text x="171.6" y="118.2">a10</text>
<text x="171.6" y="115.7">a11</text>
<text x="320.9" y="114.7" transform="rotate(-90 320.9 114.7)">1</text>
<text x="3.5" y="121.9">GROUND</text>
<text x="114.7" y="120.8">a24</text>
<text x="114.7" y="123.3">a25</text>
<text x="114.7" y="125.9">a26</text>
<text x="171.6" y="125.9">a7</text>
<text x="171.6" y="123.3">a8</text>
<text x="171.6" y="120.8">a9</text>
<text x="62.4" y="130.9">13</text>
<text x="114.7" y="128.4">a27</text>
<text x="114.7" y="130.9">a28</text>
<text x="171.6" y="130.9">a5</text>
<text x="171.6" y="128.4">a6</text>
<text x="62.4" y="136">12</text>
<text x="62.4" y="133.5">25</text>
<text x="83.9" y="134.6">+12</text>
<text x="114.7" y="133.5">a29</text>
<text x="114.7" y="136">a30</text>
<text x="171.6" y="136">a3</text>
<text x="171.6" y="133.5">a4</text>
<text x="62.4" y="143.6">23</text>
<text x="62.4" y="141.1">11</text>
<text x="62.4" y="138.6">24</text>
<text x="83.9" y="139.7">Crank_input</text>
<text x="114.7" y="138.6">a31</text>
<text x="114.7" y="141.1">a32</text>
<text x="171.6" y="141.1">a1</text>
<text x="171.6" y="138.6">a2</text>
<text x="228.1" y="139.4" transform="rotate(-90 228.1 139.4)">GROUND</text>
<text x="62.4" y="148.7">22</text>
<text x="62.4" y="146.2">10</text>
<text x="81.4" y="144.8">INJECTOR1 Crank_Sensor_Signal</text>
<text x="81.4" y="149.9">INJECTOR2</text>
<text x="120.6" y="146.2">CONN-H32</text>
<text x="163.7" y="146.2">CONN-H32</text>
<text x="62.4" y="153.8">21</text>
<text x="62.4" y="151.3">9</text>
<text x="81.4" y="154.9">INJECTOR3</text>
<text x="284" y="152.9" transform="rotate(-90 284 152.9)">+12</text>
<text x="348.1" y="152.4">MCU_IGNITION1_4</text>
<text x="62.4" y="161.4">7</text>
<text x="62.4" y="158.9">20</text>
<text x="62.4" y="156.3">8</text>
<text x="81.4" y="160">INJECTOR4</text>
<text x="185" y="160.5" transform="rotate(-90 185 160.5)">+12</text>
<text x="188.2" y="161.4">1</text>
<text x="202.1" y="161.4">2</text>
<text x="221.2" y="161.4">4</text>
<text x="225.4" y="161.3">C</text>
<text x="240.7" y="161.3">A</text>
<text x="245.2" y="161.4">1</text>
<text x="259.2" y="160">MCU_IGNITION2_3</text>
<text x="289.8" y="158.9">1</text>
<text x="303.7" y="158.9">2</text>
<text x="315.2" y="156.3">4</text>
<text x="319.4" y="156.2">C</text>
<text x="334.7" y="156.2">A</text>
<text x="339.2" y="156.3">1</text>
<text x="62.4" y="166.5">6</text>
<text x="62.4" y="164">19</text>
<text x="78.9" y="167.6">IGNITION2_3</text>
<text x="191.7" y="165">1k</text>
<text x="298.4" y="162.4">1k</text>
<text x="315.2" y="164">3</text>
<text x="319.4" y="166.4">E</text>
<text x="334.7" y="166.4">K</text>
<text x="339.2" y="164">2</text>
<text x="62.4" y="171.6">5</text>
<text x="62.4" y="169">18</text>
<text x="200.9" y="169">1</text>
<text x="204.4" y="172.6">10k</text>
<text x="214.8" y="169">2</text>
<text x="221.2" y="169">3</text>
<text x="225.5" y="171.4">E</text>
<text x="240.7" y="171.4">K</text>
<text x="245.2" y="169">2</text>
<text x="247.3" y="169.4" transform="rotate(-90 247.3 169.4)">2</text>
<text x="294.9" y="169">1</text>
<text x="298.4" y="172.6">10k</text>
<text x="308.7" y="169">2</text>
<text x="318.7" y="169">PC817</text>
<text x="341.2" y="169.4" transform="rotate(-90 341.2 169.4)">2</text>
<text x="62.4" y="179.2">16</text>
<text x="62.4" y="176.7">4</text>
<text x="62.4" y="174.1">17</text>
<text x="78.9" y="175.3">IGNITION1_4</text>
<text x="224.7" y="174.1">PC817</text>
<text x="250.3" y="177.5">1k</text>
<text x="293.7" y="180">IRF7104</text>
<text x="344.3" y="177.5">1k</text>
<text x="62.4" y="184.3">15</text>
<text x="62.4" y="181.7">3</text>
<text x="78.9" y="180.3">+12</text>
<text x="197.2" y="182.5">IRF7104</text>
<text x="247.3" y="183.3" transform="rotate(-90 247.3 183.3)">1</text>
<text x="341.2" y="183.3" transform="rotate(-90 341.2 183.3)">1</text>
<text x="62.4" y="191.9">1</text>
<text x="62.4" y="189.4">14</text>
<text x="62.4" y="186.8">2</text>
<text x="295.6" y="188">GROUND</text>
<text x="52" y="197">CONN-D25F</text>
<text x="81.4" y="193">GROUND</text>
<text x="190" y="196.3" transform="rotate(-90 190 196.3)">IGNITION2_3</text>
<text x="196.5" y="195.6">GROUND</text>
<text x="284" y="201.3" transform="rotate(-90 284 201.3)">IGNITION1_4</text>
</g>
</svg>
